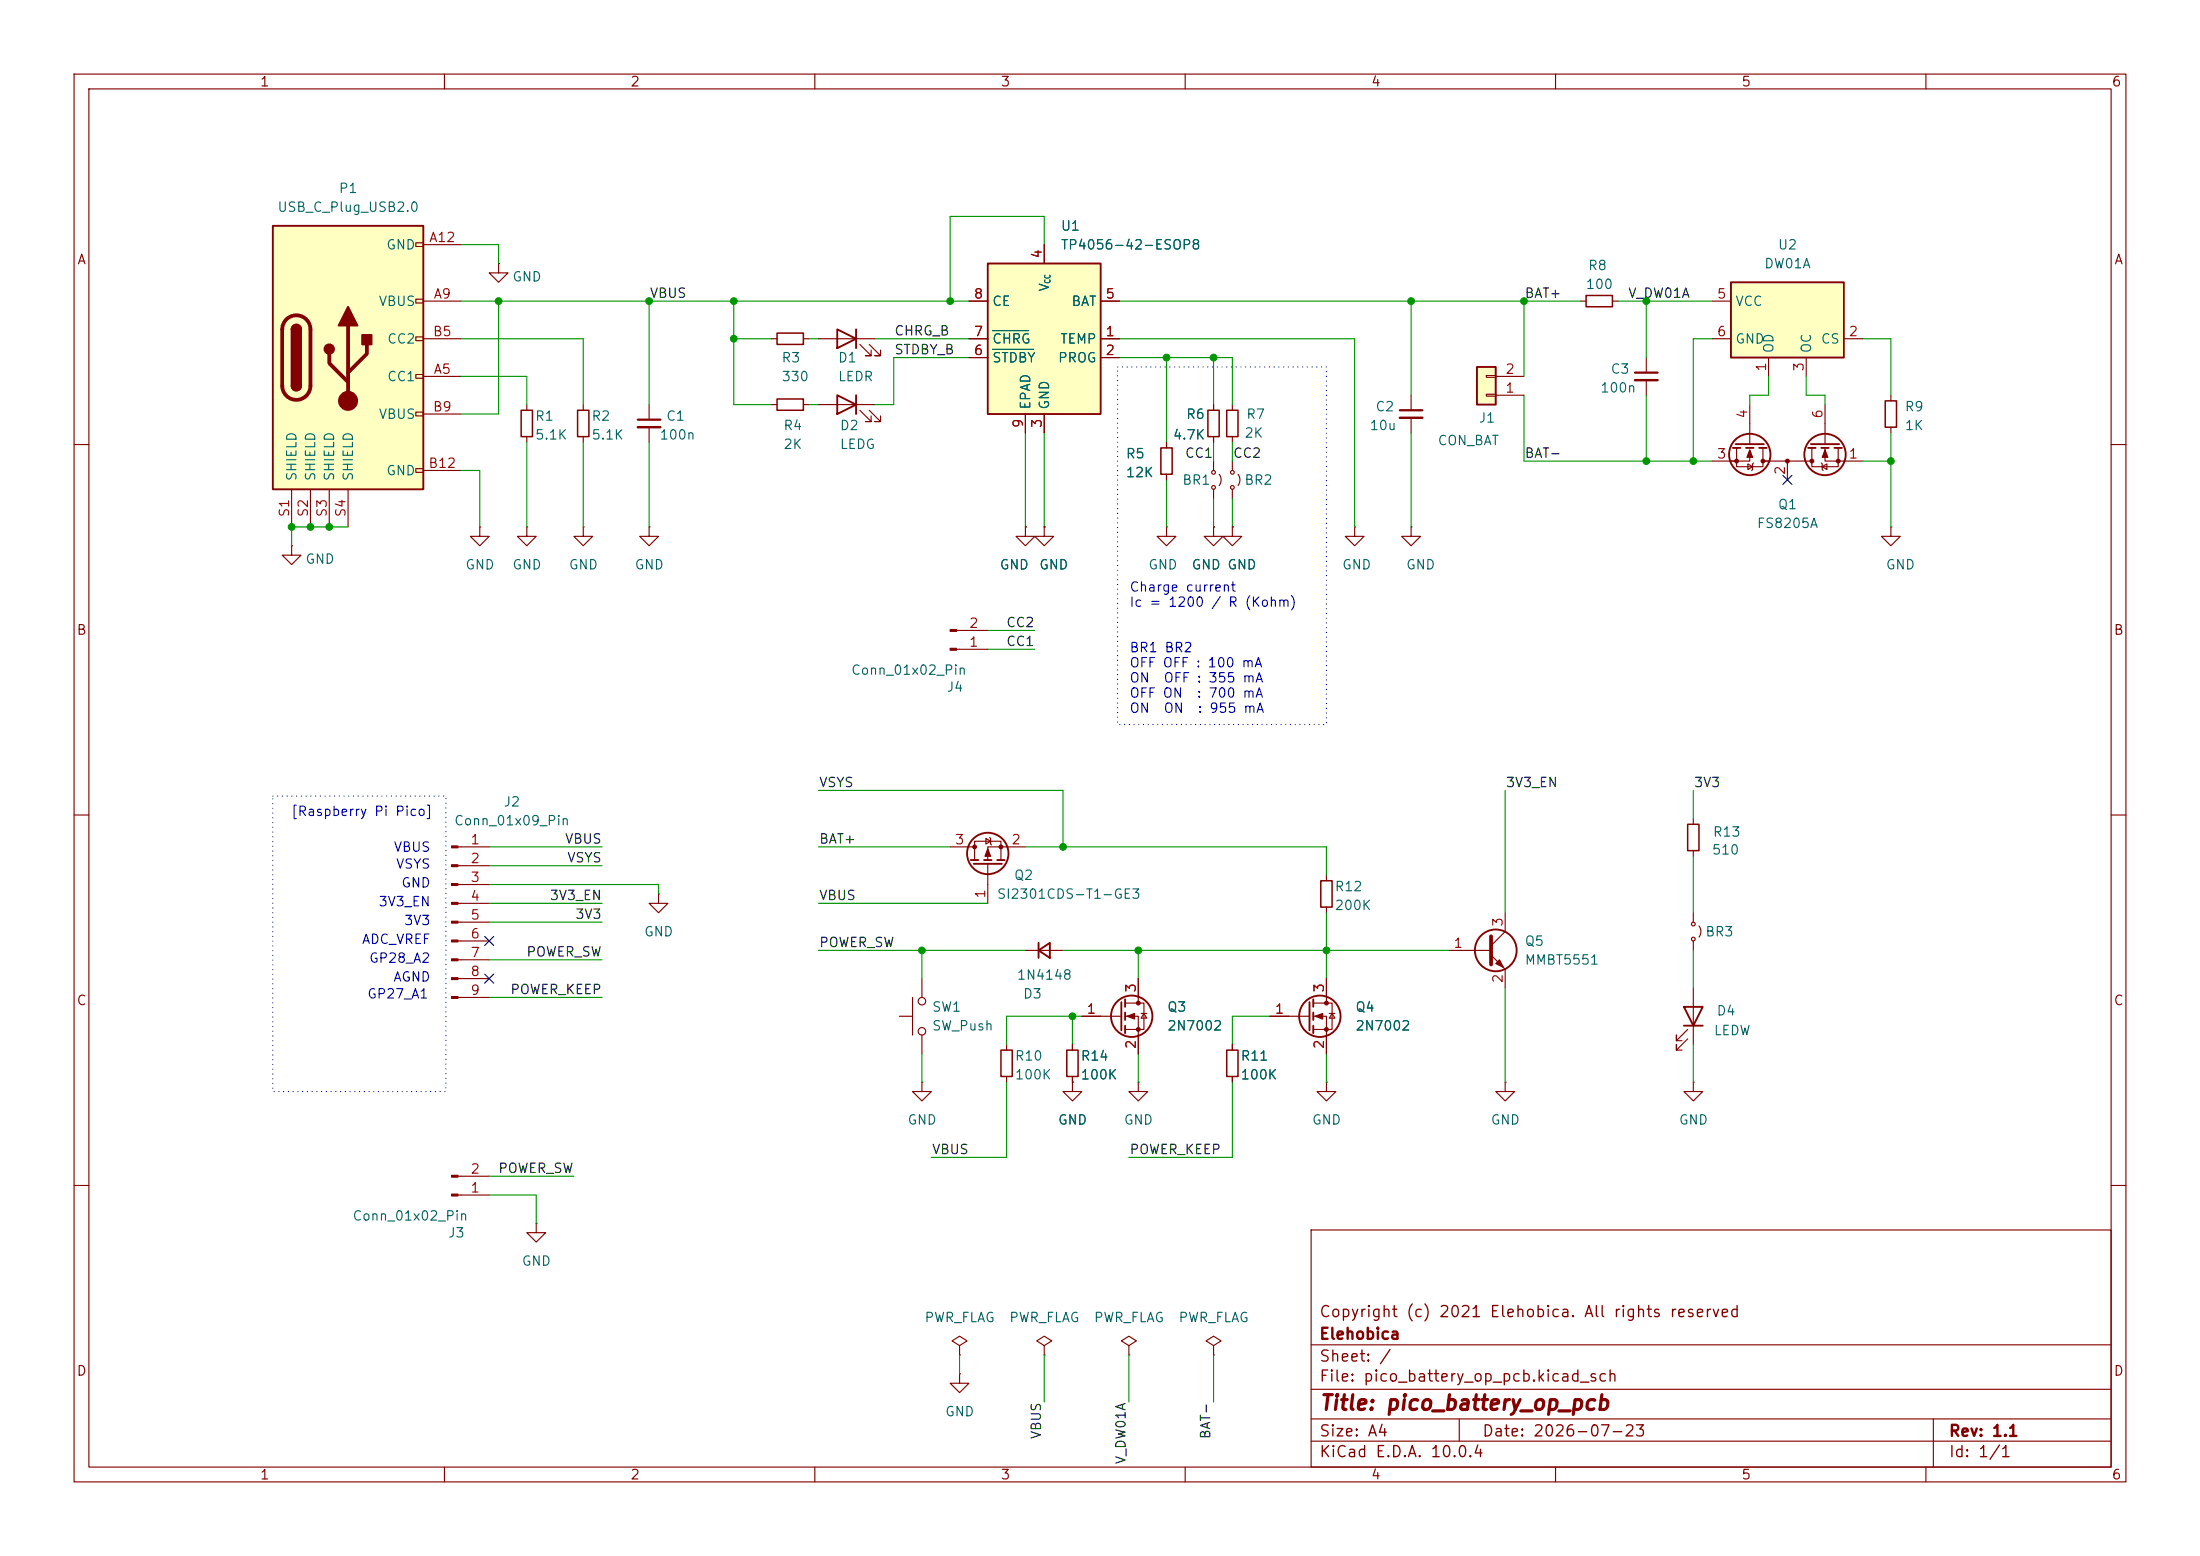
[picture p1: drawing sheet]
<svg xmlns="http://www.w3.org/2000/svg" width="297mm" height="210mm" viewBox="0 0 297 210" stroke-linecap="round" stroke-linejoin="round" font-family="sans-serif">
<g fill="none" stroke="#840000" stroke-width=".15">
<path d="M10 10h277v190h-277zM12 12h273v186h-273zM60 10v2M110 10v2M160 10v2M210 10v2M260 10v2M67.3 35.6v1.2h1.3l-1.3 1.3-1.3-1.3h1.3M67.3 35.6h.1M71.1 54.6v.8M71.1 58.9v.8M78.7 54.6v.8"/>
<path d="M78.7 58.9v.8M87.6 54.6v2M87.6 57.7v2M104.1 45.7h.8M108.5 45.7h.7M110.5 45.7h7.6M116.1 46.5l1.5 1.5h-.8h.8v-.8M117.3 46.5l1.6 1.5h-.8h.8v-.8M10 60h2M71.1 71.1v1.3h1.3l-1.3 1.3-1.3-1.3h1.3M71.1 71.1h.1M78.7 71.1v1.3h1.3l-1.3 1.3-1.2-1.3h1.2"/>
<path d="M78.7 71.1h.1M87.6 71.1v1.3h1.3l-1.3 1.3-1.2-1.3h1.2M87.6 71.1h.1M285 60h2M10 110h2M61.8 114.3h4.2M61.8 116.8h4.2M61.8 119.4h4.2M179.1 118.1v.8M228.6 110.5v.8M228.6 114.8v.8M285 110h2"/>
<path d="M61.8 121.9h4.2M61.8 124.5h4.2M61.8 127h4.2M61.8 129.5h4.2M61.8 132.1h4.2M61.8 134.6h4.2M88.9 120.7v1.2h1.3l-1.3 1.3-1.3-1.3h1.3M88.9 120.7h.1M121.4 137.2h1.8M123.2 134.6v5.1M124.5 132.1v2.5M124.5 139.7v2.5"/>
<path d="M138.4 128.3h5.1M146 137.2h5.4M151.9 135.4h2.5v3.5h-2.5M151.9 137.2h1.8v5M153.7 132.1v3.3M154.1 136.8h.7M154.4 136.8l.4 .6h-.7zM171.4 137.2h5.4M177.3 135.4h2.5v3.5h-2.5M177.3 137.2h1.8v5M179.1 122.4v.8M179.1 132.1v3.3"/>
<path d="M179.5 136.8h.7M179.8 136.8l.4 .6h-.7zM195.6 128.3h5.7M201.3 128.9l1.9 1.9v2.6M203.2 123.2v2.5l-1.9 1.9M227.8 138.9l-1.5 1.6v-.8v.8h.8M228.6 133.4v7.6M61.8 158.8h4.2M124.5 146.1v1.2h1.2l-1.2 1.3-1.3-1.3h1.3M124.5 146.1h.1M153.7 146.1v1.2h1.2l-1.2 1.3-1.3-1.3h1.3M153.7 146.1h.1"/>
<path d="M166.4 141v.7M166.4 145.3v.8M179.1 146.1v1.2h1.2l-1.2 1.3-1.3-1.3h1.3M179.1 146.1h.1M203.2 146.1v1.2h1.3l-1.3 1.3-1.3-1.3h1.3M203.2 146.1h.1M227.8 140.2l-1.5 1.5v-.7v.7h.8M228.6 146.1v1.2h1.3l-1.3 1.3-1.3-1.3h1.3M228.6 146.1h.1M10 160h2M61.8 161.3h4.2M72.4 165.1v1.3h-1.3l1.3 1.2 1.3-1.2h-1.3"/>
<path d="M72.4 165.1h.1M177 166h108v32h-108zM285 160h2M60 198v2M110 198v2M129.5 185.4v1.3h1.3l-1.3 1.3-1.2-1.3h1.2M129.5 185.4h.1M129.5 181.6l1.1-.6-1.1-.7-1 .7 1 .6v1.3M129.5 182.9h.1M141 181.6l1-.6-1-.7-1 .7 1 .6v1.3M141 182.9h.1M152.4 181.6l1-.6-1-.7-1 .7 1 .6v1.3"/>
<path d="M152.4 182.9h.1M160 198v2M163.8 181.6l1-.6-1-.7-1 .7 1 .6v1.3M163.8 182.9h.1M177 194.5h108M177 191.5h108M177 187.5h108M177 181.5h108M197 191.5v3M210 198v2M260 198v2M261 191.5v6.5"/>
<circle cx="124.5" cy="139.2" r=".51"/>
<circle cx="124.5" cy="135.1" r=".51"/>
</g>
<g fill="none" stroke="#840000" stroke-width=".25">
<path d="M113 44.5l2.6 1.2-2.6 1.3zM115.6 44.5v2.5M140.2 128.3l1.5-1v2zM140.2 127.3v2M151.4 135.3v3.8M151.9 134.9v1M151.9 136.7v1M151.9 138.4v1M176.8 135.3v3.8M177.3 134.9v1M177.3 136.7v1M177.3 138.4v1"/>
<path d="M227.3 135.9h2.6l-1.3 2.5zM227.3 138.4h2.6"/>
<circle cx="152.8" cy="137.2" r="2.79"/>
<circle cx="178.2" cy="137.2" r="2.79"/>
<circle cx="201.9" cy="128.3" r="2.82"/>
</g>
<path d="M70.4 55.4h1.5v3.5h-1.5zM78 55.4h1.5v3.5h-1.5zM104.9 45h3.6v1.5h-3.6zM178.3 118.9h1.5v3.5h-1.5zM227.8 111.3h1.6v3.5h-1.6zM165.6 141.7h1.5v3.6h-1.5z" fill="none" stroke="#840000" stroke-width=".2"/>
<g fill="#840000" stroke="#840000" stroke-width=".15">
<path d="M61 114.2h.8v.2h-.8z"/>
<path d="M61 116.7h.8v.3h-.8z"/>
<path d="M61 119.3h.8v.2h-.8z"/>
<path d="M61 121.8h.8v.2h-.8z"/>
<path d="M61 124.3h.8v.3h-.8z"/>
<path d="M61 126.9h.8v.2h-.8z"/>
<path d="M61 129.4h.8v.3h-.8z"/>
<path d="M61 132h.8v.2h-.8z"/>
<path d="M61 134.5h.8v.2h-.8z"/>
<path d="M177.5 137.2l1.1-.4v.7z"/>
<path d="M202.4 129.5l.5 1.1-1-.6z"/>
<path d="M61 161.2h.8v.2h-.8z"/>
<path d="M61 158.6h.8v.3h-.8z"/>
<path d="M152.1 137.2l1.1-.4v.7z"/>
<circle cx="179.1" cy="135.4" r=".25"/>
<circle cx="179.1" cy="138.9" r=".25"/>
<circle cx="153.7" cy="135.4" r=".25"/>
<circle cx="153.7" cy="138.9" r=".25"/>
</g>
<path d="M201.3 126.4v3.8" fill="none" stroke="#840000" stroke-width=".51"/>
<path d="M86.1 56.6h3.1" fill="none" stroke="#840000" stroke-width=".3"/>
<path d="M86.1 57.7h3.1" fill="none" stroke="#840000" stroke-width=".33"/>
<path d="M36.8 30.5h20.3v35.5h-20.3z" fill="#ffffc2"/>
<g fill="none" stroke="#840000" stroke-width=".15">
<path d="M56.1 32.8h1v.5h-1zM57.1 33h5.1M56.1 40.4h1v.5h-1zM56.1 45.5h1v.5h-1zM56.1 50.5h1v.6h-1zM56.1 55.6h1v.5h-1zM57.1 50.8h5.1M57.1 40.6h5.1M57.1 45.7h5.1M57.1 55.9h5.1M39.4 73.7v1.2h1.2l-1.2 1.3-1.3-1.3h1.3M39.4 73.7h.1"/>
<path d="M39.4 66v5.1M41.9 66v5.1M44.4 66v5.1M47 66v5.1M56.1 63.2h1v.6h-1zM57.1 63.5h5.1M64.8 71.1v1.3h1.2l-1.2 1.3-1.3-1.3h1.3M64.8 71.1h.1M129.1 87.6h4.2M129.1 85.1h4.2M135.9 141v.7M135.9 145.3v.8"/>
<path d="M144.8 146.1v1.2h1.2l-1.2 1.3-1.3-1.3h1.3M144.8 146.1h.1M144.8 141v.7M144.8 145.3v.8"/>
</g>
<path d="M36.8 30.5h20.3v35.5h-20.3zM39.4 44.5a.64 .64 0 0 1 .6-.7 .64 .64 0 0 1 .6 .7M39.4 52.1a.64 .64 0 0 0 .6 .6 .64 .64 0 0 0 .6-.6" fill="none" stroke="#840000" stroke-width=".25"/>
<path d="M38.7 43.1a1.9 1.9 0 0 1 2-.4 1.9 1.9 0 0 1 1.2 1.8v7.6a1.91 1.91 0 0 1-1.9 1.9 1.91 1.91 0 0 1-1.9-1.9v-7.6a1.9 1.9 0 0 1 .6-1.4zM44.4 47.8v1.2l2.6 2.6M47 43.9v10.2M49.5 46.5v1.3l-2.5 2.5" fill="none" stroke="#840000" stroke-width=".51"/>
<g fill="#840000" stroke="#840000" stroke-width=".25">
<path d="M39.4 44.5h1.2v7.6h-1.2z"/>
<path d="M39.6 44a.64 .64 0 0 1 .6-.1 .64 .64 0 0 1 .4 .6h-1.2z"/>
<path d="M39.4 52.1h1.2a.64 .64 0 0 1-.6 .6 .64 .64 0 0 1-.6-.6z"/>
<path d="M47 41.4l1.3 2.5h-2.6z"/>
<path d="M48.9 45.2h1.3v1.3h-1.3z"/>
<circle cx="44.4" cy="47.1" r=".63"/>
</g>
<g fill="#840000" stroke="#840000" stroke-width=".15">
<path d="M128.3 87.5h.8v.3h-.8z"/>
<path d="M128.3 85h.8v.2h-.8z"/>
<circle cx="47" cy="54.1" r="1.27"/>
</g>
<path d="M135.1 141.7h1.6v3.6h-1.6zM144 141.7h1.5v3.6h-1.5z" fill="none" stroke="#840000" stroke-width=".2"/>
<path d="M133.3 35.6h15.3v20.3h-15.3z" fill="#ffffc2"/>
<g fill="none" stroke="#840000" stroke-width=".25">
<path d="M133.3 35.6h15.3v20.3h-15.3zM113 53.3l2.6 1.3-2.6 1.3zM115.6 53.3v2.6M234.3 59.9h3.8M244.5 59.9h3.8M233.9 60.5h1M235.7 60.5h1M237.5 60.5h1M244.1 60.5h1M245.9 60.5h1M247.6 60.5h1.1M131.1 116.1h1"/>
<path d="M131.4 116.6h3.9M132.8 116.1h1.1M134.6 116.1h1"/>
<circle cx="236.2" cy="61.3" r="2.79"/>
<circle cx="246.4" cy="61.3" r="2.79"/>
<circle cx="133.3" cy="115.2" r="2.79"/>
</g>
<g fill="none" stroke="#840000" stroke-width=".15">
<path d="M141 33v2.6M104.1 54.6h.8M108.5 54.6h.7M110.5 54.6h7.6M116.1 55.4l1.5 1.5h-.8h.8v-.8M117.3 55.4l1.6 1.5h-.8h.8v-.8M130.8 45.7h2.5M130.8 48.3h2.5M130.8 40.6h2.5M138.4 55.9v2.5M141 55.9v2.5M148.6 45.7h2.5"/>
<path d="M148.6 48.3h2.5M148.6 40.6h2.5M157.5 59.7v.8M213.4 40.6h.7M217.7 40.6h.7M236.2 54.6v5.3M246.4 54.6v5.3M255.3 53.3v.8M255.3 57.7v.7M138.4 71.1v1.3h1.3l-1.3 1.3-1.2-1.3h1.2M138.4 71.1h.1M141 71.1v1.3h1.2l-1.2 1.3-1.3-1.3h1.3"/>
<path d="M141 71.1h.1M157.5 71.1v1.3h1.2l-1.2 1.3-1.3-1.3h1.3M157.5 71.1h.1M157.5 64v.8M166.4 62.2v1.3M166.4 66v1.3M167.1 64l.2 .4 .1 .4-.3 .7M231.1 62.2h3.3M234.4 60.5v2.5h3.6v-2.5M236 62.6l.6 .4-.6 .4zM236.2 61v1.2h-2.5M236.7 62.5l-.1 .1v.8l-.1 .1"/>
<path d="M241.3 62.2v2.6M244.6 62.2h-6.6M244.6 60.5v2.5h3.6v-2.5M245.9 62.5l.1 .1v.8l.1 .1M246 63l.6-.4v.8zM246.4 60.5v1.7h5.1M255.3 71.1v1.3h1.2l-1.2 1.3-1.3-1.3h1.3M255.3 71.1h.1M128.3 114.3h3.3M131.6 116.1v-2.6h3.5v2.6M133.1 113.2l.6 .3-.6 .4zM133.3 116.6v5.3"/>
<path d="M133.6 113l.1 .2v.7l.2 .1M138.4 114.3h-5.1v1.8"/>
<circle cx="166.4" cy="65.8" r=".25"/>
<circle cx="166.4" cy="63.8" r=".25"/>
</g>
<path d="M134 47.2h5.5M134 44.6h4.9" fill="none" stroke="#006464" stroke-width=".15"/>
<g fill="#840000" stroke="#840000" stroke-width=".15">
<path d="M133.3 114.6l.4 1h-.7z"/>
<path d="M236.2 60.7l.4 1h-.8z"/>
<path d="M246.4 60.7l.4 1h-.8z"/>
<circle cx="131.6" cy="114.3" r=".25"/>
<circle cx="135.1" cy="114.3" r=".25"/>
<circle cx="234.4" cy="62.2" r=".25"/>
<circle cx="238" cy="62.2" r=".25"/>
<circle cx="241.3" cy="62.2" r=".25"/>
<circle cx="244.6" cy="62.2" r=".25"/>
<circle cx="248.2" cy="62.2" r=".25"/>
</g>
<path d="M214.1 39.9h3.6v1.5h-3.6zM104.9 53.8h3.6v1.6h-3.6zM254.5 54.1h1.5v3.6h-1.5zM156.7 60.5h1.5v3.5h-1.5z" fill="none" stroke="#840000" stroke-width=".2"/>
<path d="M199.4 49.5h2.5v5.1h-2.5z" fill="#ffffc2"/>
<path d="M199.4 49.5h2.5v5.1h-2.5z" fill="none" stroke="#840000" stroke-width=".25"/>
<path d="M200.7 53.2h1.2v.3h-1.2zM200.7 50.7h1.2v.2h-1.2zM201.9 53.3h3.8M201.9 50.8h3.8M190.5 71.1v1.3h1.3l-1.3 1.3-1.3-1.3h1.3M190.5 71.1h.1" fill="none" stroke="#840000" stroke-width=".15"/>
<path d="M233.7 38.1h15.2v10.2h-15.2z" fill="#ffffc2"/>
<path d="M233.7 38.1h15.2v10.2h-15.2z" fill="none" stroke="#840000" stroke-width=".25"/>
<g fill="none" stroke="#840000" stroke-width=".15">
<path d="M141 33v2.6M130.8 45.7h2.5M130.8 40.6h2.5M130.8 48.3h2.5M138.4 55.9v2.5M141 55.9v2.5M148.6 45.7h2.5M148.6 40.6h2.5M148.6 48.3h2.5M157.5 59.7v.8M163.8 54.6v.8M163.8 58.9v.8"/>
<path d="M166.4 54.6v.8M166.4 58.9v.8M190.5 53.3v2.1M190.5 56.4v2M222.2 48.3v2M222.2 51.3v2M231.1 45.7h2.6M231.1 40.6h2.6M238.8 48.3v2.5M243.8 48.3v2.5M248.9 45.7h2.6M138.4 71.1h.1"/>
<path d="M141 71.1h.1M157.5 64v.8M163.8 71.1v1.3h1.3l-1.3 1.3-1.2-1.3h1.2M163.8 71.1h.1M163.8 62.2v1.3M163.8 66v1.3M164.6 64l.2 .4v.4l-.2 .7M166.4 71.1v1.3h1.2l-1.2 1.3-1.3-1.3h1.3M166.4 71.1h.1M182.9 71.1v1.3h1.2l-1.2 1.3-1.3-1.3h1.3M182.9 71.1h.1M146 137.2h2.6"/>
<path d="M153.7 132.1v2.5M153.7 139.7v2.5M171.4 137.2h2.6M179.1 132.1v2.5M179.1 139.7v2.5M228.6 123.2v1.3M228.6 127v1.3M229.4 125l.2 .3v.5l-.2 .7M144.8 146.1h.1M144.8 141v.7M144.8 145.3v.8M166.4 141v.7"/>
<path d="M166.4 145.3v.8"/>
<circle cx="163.8" cy="65.8" r=".25"/>
<circle cx="163.8" cy="63.8" r=".25"/>
<circle cx="228.6" cy="126.7" r=".25"/>
<circle cx="228.6" cy="124.7" r=".25"/>
</g>
<path d="M189 55.4h3M220.7 50.3h3.1" fill="none" stroke="#840000" stroke-width=".3"/>
<path d="M189 56.4h3M220.7 51.3h3.1" fill="none" stroke="#840000" stroke-width=".33"/>
<path d="M163.1 55.4h1.5v3.5h-1.5zM165.6 55.4h1.5v3.5h-1.5z" fill="none" stroke="#840000" stroke-width=".2"/>
<g fill="none" stroke="#009600" stroke-width=".15">
<path d="M62.2 33h5.1v2.6M141 33v-3.8h-12.7v11.4M62.2 40.6h68.6M62.2 50.8h8.9v3.8M62.2 45.7h16.5v8.9M67.3 40.6v15.3h-5.1M71.1 59.7v11.4M78.7 59.7v11.4M87.6 40.6v14M87.6 59.7v11.4M99.1 40.6v14h5M99.1 45.7h5"/>
<path d="M109.2 45.7h1.3M109.2 54.6h1.3M118.1 45.7h12.7M130.8 48.3h-10.2v6.3h-2.5M138.4 58.4v12.7M141 58.4v12.7M151.1 40.6h62.3M151.1 45.7h31.8v25.4M151.1 48.3h15.3v6.3M157.5 48.3v11.4M163.8 48.3v6.3M163.8 59.7v2.5"/>
<path d="M166.4 59.7v2.5M190.5 40.6v12.7M190.5 58.4v12.7M205.7 53.3v8.9h25.4M205.7 40.6v10.2M218.4 40.6h12.7M222.2 40.6v7.7M222.2 53.3v8.9M231.1 45.7h-2.5v16.5M238.8 50.8v2.5h-2.6v1.3M243.8 50.8v2.5h2.6v1.3M251.5 45.7h3.8v7.6"/>
<path d="M255.3 58.4v12.7M47 71.1h-7.6v2.6M62.2 63.5h2.6v7.6M157.5 64.8v6.3M163.8 67.3v3.8M166.4 67.3v3.8M251.5 62.2h3.8M133.3 87.6h6.4M133.3 85.1h6.4M66 119.4h22.9v1.3M66 114.3h15.3M66 116.8h15.3"/>
<path d="M110.5 114.3h17.8M110.5 106.7h33v7.6M138.4 114.3h40.7v3.8M203.2 106.7v16.5M228.6 106.7v3.8M228.6 115.6v7.6M66 129.5h15.3M66 134.6h15.3M66 124.5h15.3M66 121.9h15.3M110.5 121.9h22.8M110.5 128.3h27.9"/>
<path d="M124.5 128.3v3.8M143.5 128.3h52.1M144.8 137.2v3.8M146 137.2h-10.1v3.8M153.7 128.3v3.8M171.4 137.2h-5v3.8M179.1 123.2v8.9M203.2 133.4v12.7M228.6 128.3v5.1M66 158.8h11.5M124.5 142.2v3.9M135.9 146.1v10.1h-10.2"/>
<path d="M153.7 142.2v3.9M166.4 146.1v10.1h-14M179.1 142.2v3.9M228.6 141v5.1M66 161.3h6.4v3.8M129.5 182.9v2.5M141 182.9v6.3M152.4 182.9v6.3M163.8 182.9v6.3"/>
</g>
<path d="M240.7 64.2l1.2 1.2M241.9 64.2l-1.2 1.2M65.4 126.4l1.2 1.2M65.4 131.5l1.2 1.2M66.6 126.4l-1.2 1.2M66.6 131.5l-1.2 1.2" fill="none" stroke="#000084" stroke-width=".15"/>
<path d="M150.9 49.5h28.2v48.3h-28.2zM36.8 107.4h23.4v39.9h-23.4z" fill="none" stroke="#0000c2" stroke-width=".15" stroke-dasharray="0 .6"/>
<path d="M134 47.2h5.5M134 44.6h4.9" fill="none" stroke="#006464" stroke-width=".15"/>
<g fill="#009600" stroke="#009600" stroke-width=".14">
<circle cx="179.1" cy="128.3" r=".46"/>
<circle cx="144.8" cy="137.2" r=".46"/>
<circle cx="124.5" cy="128.3" r=".46"/>
<circle cx="143.5" cy="114.3" r=".46"/>
<circle cx="153.7" cy="128.3" r=".46"/>
<circle cx="99.1" cy="45.7" r=".46"/>
<circle cx="67.3" cy="40.6" r=".46"/>
<circle cx="87.6" cy="40.6" r=".46"/>
<circle cx="41.9" cy="71.1" r=".46"/>
<circle cx="39.4" cy="71.1" r=".46"/>
<circle cx="44.4" cy="71.1" r=".46"/>
<circle cx="99.1" cy="40.6" r=".46"/>
<circle cx="128.3" cy="40.6" r=".46"/>
<circle cx="222.2" cy="40.6" r=".46"/>
<circle cx="255.3" cy="62.2" r=".46"/>
<circle cx="190.5" cy="40.6" r=".46"/>
<circle cx="205.7" cy="40.6" r=".46"/>
<circle cx="222.2" cy="62.2" r=".46"/>
<circle cx="228.6" cy="62.2" r=".46"/>
<circle cx="163.8" cy="48.3" r=".46"/>
<circle cx="157.5" cy="48.3" r=".46"/>
</g>
<text font-size="2" fill="#840000" x="178" y="190.8">Title: pico_battery_op_pcb</text>
<g font-size="1.5" fill="#840000">
<text x="178" y="178.2">Copyright (c) 2021 Elehobica. All rights reserved</text>
<text x="178" y="184.2">Sheet: /</text>
<text x="178" y="181.2">Elehobica</text>
<text x="178" y="186.9">File: pico_battery_op_pcb.kicad_sch</text>
<text x="178" y="197.1">KiCad E.D.A. 10.0.4</text>
<text x="178" y="194.3">Size: A4</text>
<text x="200" y="194.3">Date: 2026-07-23</text>
<text x="263" y="194.3">Rev: 1.1</text>
<text x="263" y="197.1">Id: 1/1</text>
</g>
<g font-size="1.3" fill="#840000">
<text x="35" y="12">1</text>
<text x="85" y="12">2</text>
<text x="135" y="12">3</text>
<text x="185" y="12">4</text>
<text x="235" y="12">5</text>
<text x="285" y="12">6</text>
<text x="10.3" y="36">A</text>
<text x="285.3" y="36">A</text>
<text x="10.3" y="86">B</text>
<text x="285.3" y="86">B</text>
<text x="10.3" y="136">C</text>
<text x="285.3" y="136">C</text>
<text x="10.3" y="186">D</text>
<text x="285.3" y="186">D</text>
<text x="35" y="200">1</text>
<text x="85" y="200">2</text>
<text x="135" y="200">3</text>
<text x="185" y="200">4</text>
<text x="235" y="200">5</text>
<text x="285" y="200">6</text>
</g>
<g font-size="1.3" fill="#006464">
<text x="37.4" y="28.9">USB_C_Plug_USB2.0</text>
<text x="45.6" y="26.4">P1</text>
<text x="52.1" y="34">GND</text>
<text x="143.1" y="34">TP4056-42-ESOP8</text>
<text x="143.1" y="31.5">U1</text>
<text x="239.9" y="34">U2</text>
<text x="51" y="41.6">VBUS</text>
<text x="69.1" y="38.3">GND</text>
<text x="133.9" y="41.6">CE</text>
<text x="141.9" y="39.4" transform="rotate(-90 141.9 39.4)">V</text>
<text x="144.6" y="41.6">BAT</text>
<text x="214" y="39.3">100</text>
<text x="214.3" y="36.8">R8</text>
<text x="234.2" y="41.6">VCC</text>
<text x="238.1" y="36.5">DW01A</text>
<text x="52.2" y="46.7">CC2</text>
<text x="133.9" y="46.7">CHRG</text>
<text x="143" y="46.7">TEMP</text>
<text x="234.2" y="46.7">GND</text>
<text x="239.7" y="47.8" transform="rotate(-90 239.7 47.8)">OD</text>
<text x="244.8" y="47.8" transform="rotate(-90 244.8 47.8)">OC</text>
<text x="245.7" y="46.7">CS</text>
<text x="52.2" y="51.8">CC1</text>
<text x="105.4" y="49.2">R3</text>
<text x="105.4" y="51.8">330</text>
<text x="113" y="49.2">D1</text>
<text x="113" y="51.8">LEDR</text>
<text x="133.9" y="49.2">STDBY</text>
<text x="142.7" y="49.2">PROG</text>
<text x="215.9" y="53.3">100n</text>
<text x="217.4" y="50.8">C3</text>
<text x="51" y="56.9">VBUS</text>
<text x="72.1" y="57.1">R1</text>
<text x="72.1" y="59.6">5.1K</text>
<text x="79.8" y="57.1">R2</text>
<text x="79.8" y="59.6">5.1K</text>
<text x="88.9" y="59.6">100n</text>
<text x="89.8" y="57.1">C1</text>
<text x="105.7" y="58.4">R4</text>
<text x="113.3" y="58.4">D2</text>
<text x="139.4" y="55.4" transform="rotate(-90 139.4 55.4)">EPAD</text>
<text x="141.9" y="55.4" transform="rotate(-90 141.9 55.4)">GND</text>
<text x="158.3" y="59.6">4.7K</text>
<text x="160" y="56.9">R6</text>
<text x="167.9" y="59.4">2K</text>
<text x="168.2" y="56.9">R7</text>
<text x="184.8" y="58.4">10u</text>
<text x="185.6" y="55.8">C2</text>
<text x="199.5" y="57.4">J1</text>
<text x="257.1" y="55.8">R9</text>
<text x="257.1" y="58.4">1K</text>
<text x="40.3" y="65" transform="rotate(-90 40.3 65)">SHIELD</text>
<text x="42.9" y="65" transform="rotate(-90 42.9 65)">SHIELD</text>
<text x="45.4" y="65" transform="rotate(-90 45.4 65)">SHIELD</text>
<text x="48" y="65" transform="rotate(-90 48 65)">SHIELD</text>
<text x="52.1" y="64.5">GND</text>
<text x="105.7" y="60.9">2K</text>
<text x="113.3" y="60.9">LEDG</text>
<text x="151.9" y="62.2">R5</text>
<text x="151.9" y="64.7">12K</text>
<text x="159.5" y="65.7">BR1</text>
<text x="167.9" y="65.7">BR2</text>
<text x="194" y="60.4">CON_BAT</text>
<text x="237.1" y="71.6">FS8205A</text>
<text x="239.9" y="69">Q1</text>
<text x="41.1" y="76.4">GND</text>
<text x="62.7" y="77.2">GND</text>
<text x="69.1" y="77.2">GND</text>
<text x="76.7" y="77.2">GND</text>
<text x="85.6" y="77.2">GND</text>
<text x="134.9" y="77.2">GND</text>
<text x="140.2" y="77.2">GND</text>
<text x="154.9" y="77.2">GND</text>
<text x="160.8" y="77.2">GND GND</text>
<text x="181.1" y="77.2">GND</text>
<text x="189.7" y="77.2">GND</text>
<text x="254.5" y="77.2">GND</text>
<text x="114.8" y="91.4">Conn_01x02_Pin</text>
<text x="127.7" y="93.7">J4</text>
<text x="61.2" y="111.7">Conn_01x09_Pin</text>
<text x="67.9" y="109.2">J2</text>
<text x="231.1" y="113.2">R13</text>
<text x="136.8" y="119.1">Q2</text>
<text x="231" y="115.7">510</text>
<text x="134.5" y="121.6">SI2301CDS-T1-GE3</text>
<text x="180.1" y="123.1">200K</text>
<text x="180.1" y="120.6">R12</text>
<text x="86.9" y="126.7">GND</text>
<text x="205.7" y="128">Q5</text>
<text x="205.7" y="130.5">MMBT5551</text>
<text x="230.1" y="126.7">BR3</text>
<text x="125.7" y="136.9">SW1</text>
<text x="137.2" y="132.5">1N4148</text>
<text x="138" y="135.1">D3</text>
<text x="157.5" y="136.9">Q3</text>
<text x="182.9" y="136.9">Q4</text>
<text x="231.7" y="137.4">D4</text>
<text x="125.7" y="139.4">SW_Push</text>
<text x="136.9" y="143.5">R10</text>
<text x="145.8" y="143.5">R14</text>
<text x="157.5" y="139.4">2N7002</text>
<text x="167.4" y="143.5">R11</text>
<text x="182.9" y="139.4">2N7002</text>
<text x="231.3" y="140">LEDW</text>
<text x="136.9" y="146">100K</text>
<text x="145.8" y="146">100K</text>
<text x="167.4" y="146">100K</text>
<text x="122.4" y="152.1">GND</text>
<text x="142.7" y="152.1">GND</text>
<text x="151.6" y="152.1">GND</text>
<text x="177" y="152.1">GND</text>
<text x="201.2" y="152.1">GND</text>
<text x="226.6" y="152.1">GND</text>
<text x="47.5" y="165.1">Conn_01x02_Pin</text>
<text x="60.4" y="167.3">J3</text>
<text x="70.4" y="171.2">GND</text>
<text x="124.7" y="178.8">PWR_FLAG</text>
<text x="136.2" y="178.8">PWR_FLAG</text>
<text x="147.6" y="178.8">PWR_FLAG</text>
<text x="159" y="178.8">PWR_FLAG</text>
<text x="127.5" y="191.5">GND</text>
</g>
<g font-size="1.3" fill="#a90000">
<text x="57.8" y="33">A12</text>
<text x="140.9" y="35" transform="rotate(-90 140.9 35)">4</text>
<text x="58.4" y="40.6">A9</text>
<text x="131.4" y="40.6">8</text>
<text x="149.2" y="40.6">5</text>
<text x="231.7" y="40.6">5</text>
<text x="58.3" y="45.7">B5</text>
<text x="131.4" y="45.7">7</text>
<text x="149.2" y="45.7">1</text>
<text x="231.7" y="45.7">6</text>
<text x="249.5" y="45.7">2</text>
<text x="58.4" y="50.8">A5</text>
<text x="131.4" y="48.2">6</text>
<text x="149.2" y="48.2">2</text>
<text x="203.1" y="53.3">1</text>
<text x="203.1" y="50.8">2</text>
<text x="238.7" y="50.2" transform="rotate(-90 238.7 50.2)">1</text>
<text x="243.8" y="50.2" transform="rotate(-90 243.8 50.2)">3</text>
<text x="58.3" y="55.9">B9</text>
<text x="138.4" y="57.9" transform="rotate(-90 138.4 57.9)">9</text>
<text x="140.9" y="57.9" transform="rotate(-90 140.9 57.9)">3</text>
<text x="236.2" y="56.6" transform="rotate(-90 236.2 56.6)">4</text>
<text x="246.4" y="56.6" transform="rotate(-90 246.4 56.6)">6</text>
<text x="57.7" y="63.5">B12</text>
<text x="231.7" y="62.2">3</text>
<text x="241.3" y="64.2" transform="rotate(-90 241.3 64.2)">2</text>
<text x="249.5" y="62.2">1</text>
<text x="39.3" y="69.9" transform="rotate(-90 39.3 69.9)">S1</text>
<text x="41.9" y="69.9" transform="rotate(-90 41.9 69.9)">S2</text>
<text x="44.4" y="69.9" transform="rotate(-90 44.4 69.9)">S3</text>
<text x="47" y="69.9" transform="rotate(-90 47 69.9)">S4</text>
<text x="130.7" y="87.6">1</text>
<text x="130.7" y="85.1">2</text>
<text x="63.4" y="114.3">1</text>
<text x="63.4" y="116.8">2</text>
<text x="63.4" y="119.4">3</text>
<text x="128.8" y="114.3">3</text>
<text x="136.5" y="114.3">2</text>
<text x="63.4" y="121.9">4</text>
<text x="63.4" y="124.4">5</text>
<text x="133.3" y="121.4" transform="rotate(-90 133.3 121.4)">1</text>
<text x="203.2" y="125.2" transform="rotate(-90 203.2 125.2)">3</text>
<text x="63.4" y="127">6</text>
<text x="63.4" y="129.5">7</text>
<text x="196.1" y="128.2">1</text>
<text x="63.4" y="132.1">8</text>
<text x="63.4" y="134.6">9</text>
<text x="146.6" y="137.1">1</text>
<text x="153.6" y="134.1" transform="rotate(-90 153.6 134.1)">3</text>
<text x="172" y="137.1">1</text>
<text x="179" y="134.1" transform="rotate(-90 179 134.1)">3</text>
<text x="203.2" y="132.8" transform="rotate(-90 203.2 132.8)">2</text>
<text x="153.6" y="141.7" transform="rotate(-90 153.6 141.7)">2</text>
<text x="179" y="141.7" transform="rotate(-90 179 141.7)">2</text>
<text x="63.4" y="161.3">1</text>
<text x="63.4" y="158.7">2</text>
</g>
<g font-size="1.3" fill="#0f0f0f">
<text x="87.6" y="40.5">VBUS</text>
<text x="205.7" y="40.5">BAT+</text>
<text x="219.7" y="40.5">V_DW01A</text>
<text x="120.6" y="45.6">CHRG_B</text>
<text x="120.6" y="48.1">STDBY_B</text>
<text x="159.9" y="62.1">CC1</text>
<text x="166.4" y="62.1">CC2</text>
<text x="205.7" y="62.1">BAT-</text>
<text x="135.7" y="85">CC2</text>
<text x="135.7" y="87.5">CC1</text>
<text x="110.5" y="106.6">VSYS</text>
<text x="203.2" y="106.6">3V3_EN</text>
<text x="228.6" y="106.6">3V3</text>
<text x="76.2" y="114.2">VBUS</text>
<text x="76.5" y="116.7">VSYS</text>
<text x="110.5" y="114.2">BAT+</text>
<text x="74.1" y="121.8">3V3_EN</text>
<text x="77.6" y="124.3">3V3</text>
<text x="110.5" y="121.8">VBUS</text>
<text x="71" y="129.4">POWER_SW</text>
<text x="110.5" y="128.1">POWER_SW</text>
<text x="68.8" y="134.5">POWER_KEEP</text>
<text x="67.2" y="158.6">POWER_SW</text>
<text x="125.7" y="156.1">VBUS</text>
<text x="152.4" y="156.1">POWER_KEEP</text>
<text x="140.8" y="194.3" transform="rotate(-90 140.8 194.3)">VBUS</text>
<text x="152.3" y="197.7" transform="rotate(-90 152.3 197.7)">V_DW01A</text>
<text x="163.7" y="194.3" transform="rotate(-90 163.7 194.3)">BAT-</text>
</g>
<g font-size="1.3" fill="#0000c2">
<text x="152.4" y="80.2">Charge current</text>
<text x="152.4" y="82.2">Ic = 1200 / R (Kohm)</text>
<text x="152.4" y="88.4">BR1 BR2</text>
<text x="152.4" y="90.4">OFF OFF : 100 mA</text>
<text x="152.4" y="92.4">ON</text>
<text x="152.4" y="94.5">OFF ON</text>
<text x="157" y="92.4">OFF : 355 mA</text>
<text x="161.5" y="94.5">: 700 mA</text>
<text x="152.4" y="96.5">ON</text>
<text x="157" y="96.5">ON</text>
<text x="161.6" y="96.5">: 955 mA</text>
<text x="39.2" y="110.4">[Raspberry Pi Pico]</text>
<text x="53.1" y="115.3">VBUS</text>
<text x="53.4" y="117.6">VSYS</text>
<text x="51" y="122.6">3V3_EN</text>
<text x="54.1" y="120.1">GND</text>
<text x="54.5" y="125.2">3V3</text>
<text x="48.8" y="127.7">ADC_VREF</text>
<text x="49.7" y="130.3">GP28_A2</text>
<text x="49.5" y="135.1">GP27_A1</text>
<text x="53" y="132.8">AGND</text>
</g>
<text font-size=".8" fill="#006464" x="142" y="38.4" transform="rotate(-90 142 38.4)">CC</text>
</svg>
